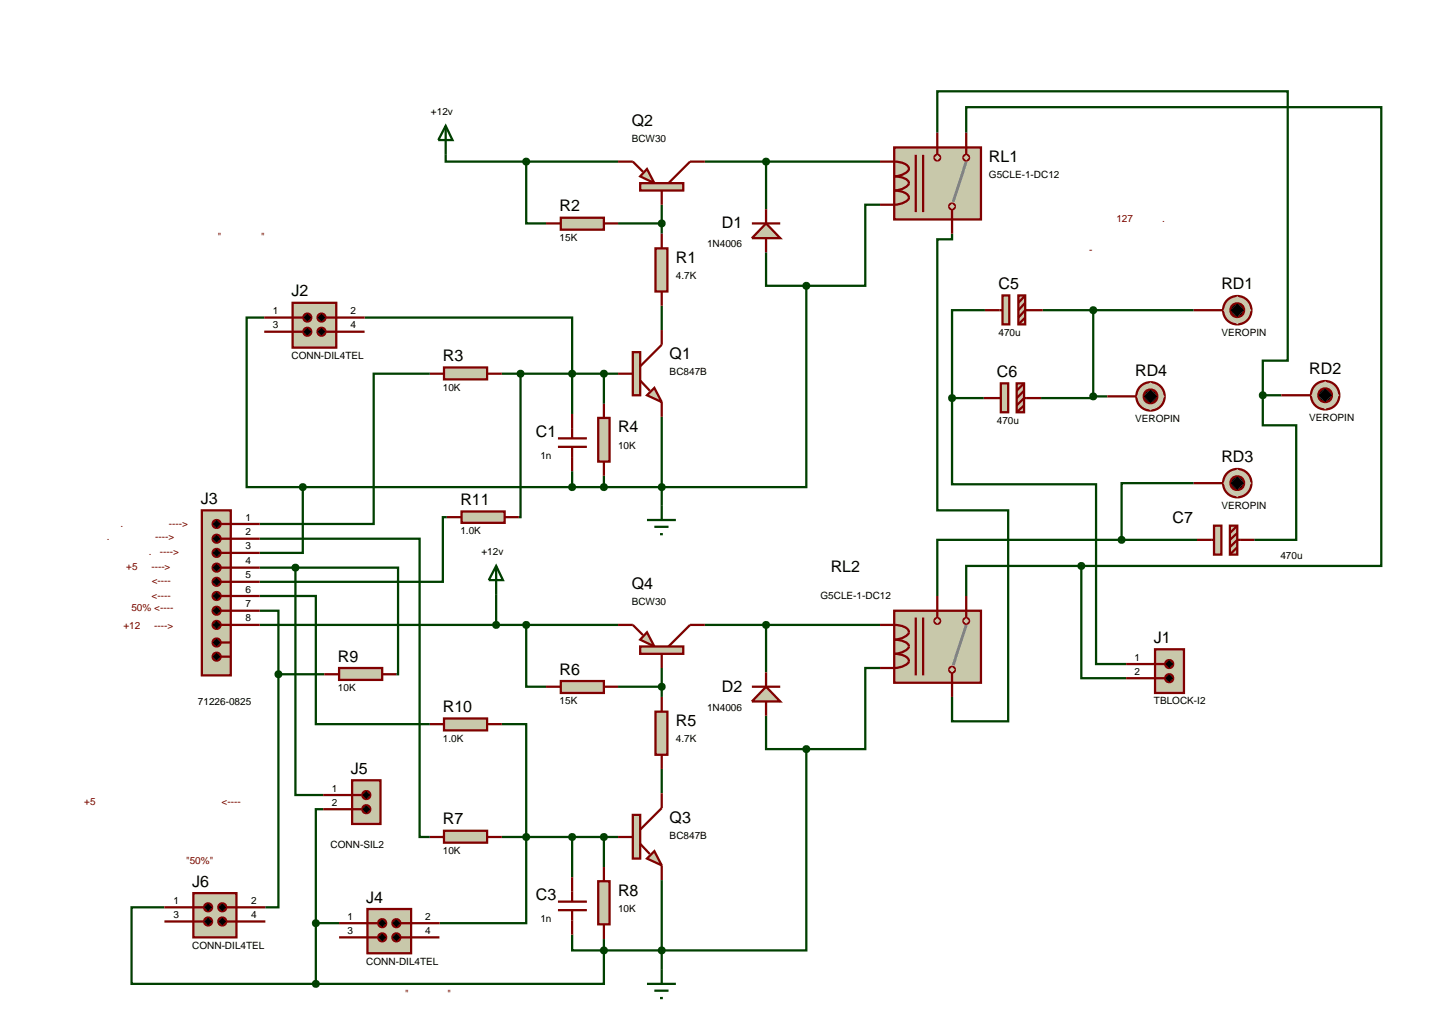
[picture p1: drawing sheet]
<svg xmlns="http://www.w3.org/2000/svg" width="257mm" height="180mm" viewBox="0 0 257 180" stroke-linecap="round" stroke-linejoin="round" font-family="sans-serif">
<g fill="none" stroke="#004000" stroke-width=".4">
<path d="M78.6 27.3v1.2h14.2M92.8 28.5v10.9h3.5M92.8 28.5h16.2M109 39.4h7.7M116.7 36.1v5.1M124.3 28.5h30.9M135.1 28.5v8.4M155.2 36.1h-2.6v14.3h-10.4M165.3 23.4v-7.3h61.8v47.5h-4.4v6.1M170.4 23.4v-4.5h73.2v80.9h-52.9M46.6 56h-3.1v29.9h9.9M64.3 56h36.6v17"/>
<path d="M116.7 53.9v4.3M135.1 44.5v5.9h7.1M142.2 50.4v35.5h-88.8M167.9 41.2v1h-2.6v47.8h12.5v37.2h-9.9v-4.3M173.7 54.7h-5.8v15.5M183.9 54.7h26.6M192.8 54.7v15.2M75.8 65.9h-9.9v26.5h-20.1M88.5 65.9h20.5M91.8 65.9v25.3h-.3M106.5 65.9v5.3M116.7 73.5v15.7"/>
<path d="M167.9 70.2v15.2h25.4v31.7h5.3M167.9 70.2h5.6M192.8 69.9v.3h-9.2M192.8 69.9h2.5M222.7 69.7v5.3h5.9v20.2h-7.4M222.7 69.7h3.3M45.8 95h28.2v52.6h1.8M53.4 85.9v11.6h-7.6M78.8 91.2h-.7v11.4h-32.3M100.9 83.1v2.8M106.5 83.9v2M190.7 99.8h-20.3v5.3"/>
<path d="M190.7 99.8v19.8h7.9M197.8 95.2h-32.5v9.9M197.8 95.2h13.3M210.5 85.2h-12.7v10M45.8 105.1h9.9v22.6h20.1M45.8 107.7h3.3v11.2M45.8 110.2h63.2M45.8 100.1h6.3M49.1 118.9v41.1h-2.3M49.1 118.9h8.1M52.1 100.1v40.1h4.9M52.1 100.1h18.1v18.8h-.3"/>
<path d="M87.5 104.9v5.3M92.8 110.2v10.9h3.5M116.7 117.8v5.1M124.3 110.2h30.9M135.1 110.2v8.4M155.2 117.8h-2.6v14.3h-10.4M88.5 127.7h4.3v35.1h-15.3M109 121.1h7.7M116.7 135.6v4.3M135.1 126.2v5.9h7.1M142.2 132.1v35.5h-35.7M29 160h-5.8v13.5h32.5"/>
<path d="M57 142.7h-1.3v20.1M88.5 147.6h20.5M100.9 147.6v7.1M106.5 147.6v5.3M116.7 155.2v15.7M55.7 162.8h4.1M55.7 162.8v10.7M100.9 164.8v2.8h5.6M106.5 167.6v5.9h-50.8M106.5 165.6v2"/>
</g>
<path d="M157.7 26h15.3v12.7h-15.3z" fill="#c8c8aa" stroke="#800000" stroke-width=".4"/>
<path d="M170.4 28.5l-2.3 7.1" fill="none" stroke="#808080" stroke-width=".5"/>
<g fill="#c8c8aa" stroke="#800000" stroke-width=".4">
<path d="M167.5 36.1l.4-.2-.5 .5zM167.9 35.9l.4 .2 .1 .3zM168.4 36.4l-.1 .3-.4 .2zM167.4 36.4l.5 .5-.4-.2z"/>
<path d="M165 27.4l.3-.1-.5 .5zM165.3 27.3l.4 .2 .1 .3zM165.3 28.3l.5-.5-.2 .4zM164.8 27.8l.5 .5-.4-.2z"/>
</g>
<g fill="#c8c8aa">
<path d="M167.4 36.4l.5-.5 .5 .5-.5 .5z"/>
<path d="M165.3 27.3l.5 .5-.5 .5-.5-.5z"/>
</g>
<path d="M157.7 28.5a3.2 3.2 0 0 1 2.5 .9 .9 .9 0 0 1-.7 1.2l-1.2 .4-.6 .1a3.4 3.4 0 0 1 2.5 .9l.1 .3a2.79 2.79 0 0 1-2.6 1.3 3.2 3.2 0 0 1 2.5 .9l.1 .4a2.77 2.77 0 0 1-2.6 1.2M161.5 27.3v10.1M162.8 27.3v10.1M165.3 26v1.3M167.9 36.9v1.8" fill="none" stroke="#800000" stroke-width=".4"/>
<path d="M170 27.5l.4-.2-.5 .5zM170.4 27.3l.3 .1 .2 .4zM170.4 28.3l.5-.5-.2 .4zM169.9 27.8l.5 .5-.3-.1z" fill="#c8c8aa" stroke="#800000" stroke-width=".4"/>
<path d="M169.9 27.8l.5-.5 .5 .5-.5 .5z" fill="#c8c8aa"/>
<path d="M155.2 28.5h2.5M155.2 36.1h2.5M165.3 23.4v2.6M167.9 38.7v2.5M170.4 23.4v3.9" fill="none" stroke="#800000" stroke-width=".4"/>
<g fill="#c8c8aa" stroke="#800000" stroke-width=".4">
<path d="M114.1 69.7l1.3-1.3 1.3 2.5z"/>
<path d="M111.6 62.1h1.3v7.6h-1.3z"/>
</g>
<path d="M116.7 58.2v2.6l-3.8 3.8M109 65.9h2.6M112.9 67.1l1.7 1.8M116.7 70.9v2.6" fill="none" stroke="#800000" stroke-width=".4"/>
<path d="M51.6 53.4h7.7v7.9h-7.7z" fill="#c8c8aa" stroke="#800000" stroke-width=".4"/>
<path d="M46.6 56h6.8M46.6 58.5h6.8M57.5 56h6.8M57.5 58.5h6.8" fill="none" stroke="#800000" stroke-width=".4"/>
<g fill="#000" stroke="#800000" stroke-width=".4">
<path d="M53.7 55.5l.5-.2-.7 .7zM54.2 55.3a.68 .68 0 0 1 .7 .7zM54.9 56a.68 .68 0 0 1-.7 .7zM53.5 56l.7 .7a.68 .68 0 0 1-.7-.7z"/>
<path d="M53.7 58l.5-.2-.7 .7zM54.2 57.8a.68 .68 0 0 1 .7 .7zM54.9 58.5a.68 .68 0 0 1-.7 .7zM53.5 58.5l.7 .7a.68 .68 0 0 1-.7-.7z"/>
<path d="M56.2 55.5l.5-.2-.7 .7zM56.7 55.3a.68 .68 0 0 1 .7 .7zM56.7 56.7l.7-.7a.68 .68 0 0 1-.7 .7zM56 56l.7 .7a.68 .68 0 0 1-.7-.7z"/>
<path d="M56.2 58l.5-.2-.7 .7zM56.7 57.8a.68 .68 0 0 1 .7 .7zM56.7 59.2l.7-.7a.68 .68 0 0 1-.7 .7zM56 58.5l.7 .7a.68 .68 0 0 1-.7-.7z"/>
</g>
<path d="M54.2 55.3l.7 .7-.7 .7-.7-.7zM54.2 57.8l.7 .7-.7 .7-.7-.7zM56.7 55.3l.7 .7-.7 .7-.7-.7zM56.7 57.8l.7 .7-.7 .7-.7-.7z" fill="#000"/>
<g fill="#c8c8aa" stroke="#800000" stroke-width=".4">
<path d="M114.1 29.8l1.3 2.5-2.5-1.2z"/>
<path d="M112.9 32.3h7.6v1.3h-7.6z"/>
</g>
<path d="M109 28.5h2.6l1.8 1.8M116.7 33.6v2.5M124.3 28.5h-2.6l-3.8 3.8" fill="none" stroke="#800000" stroke-width=".4"/>
<path d="M115.6 43.8h2.1v7.6h-2.1z" fill="#c8c8aa" stroke="#800000" stroke-width=".4"/>
<path d="M116.7 41.2v2.6M116.7 51.4v2.5" fill="none" stroke="#800000" stroke-width=".4"/>
<path d="M98.9 38.4h7.6v2.1h-7.6z" fill="#c8c8aa" stroke="#800000" stroke-width=".4"/>
<path d="M96.3 39.4h2.6M106.5 39.4h2.5" fill="none" stroke="#800000" stroke-width=".4"/>
<path d="M78.3 64.8h7.6v2.1h-7.6z" fill="#c8c8aa" stroke="#800000" stroke-width=".4"/>
<path d="M75.8 65.9h2.5M85.9 65.9h2.6" fill="none" stroke="#800000" stroke-width=".4"/>
<path d="M105.5 73.7h2v7.7h-2z" fill="#c8c8aa" stroke="#800000" stroke-width=".4"/>
<path d="M106.5 71.2v2.5M106.5 81.4v2.5" fill="none" stroke="#800000" stroke-width=".4"/>
<path d="M116.3 39.1l.4-.2-.5 .5zM116.7 38.9l.3 .1 .2 .4zM117.2 39.4l-.2 .4-.3 .1zM116.2 39.4l.5 .5-.4-.2z" fill="#004000" stroke="#004000" stroke-width=".4"/>
<path d="M116.2 39.4l.5-.5 .5 .5-.5 .5z" fill="#004000"/>
<path d="M106.1 65.6l.4-.2-.5 .5zM106.5 65.4l.4 .2 .1 .3zM107 65.9l-.1 .3-.4 .2zM106 65.9l.5 .5-.3-.1z" fill="#004000" stroke="#004000" stroke-width=".4"/>
<path d="M106 65.9l.5-.5 .5 .5-.5 .5z" fill="#004000"/>
<path d="M114.1 91.7h5.1M115.4 92.9h2.5M116.4 94.2h.5M116.7 89.2v2.5" fill="none" stroke="#004000" stroke-width=".4"/>
<path d="M116.3 85.6l.4-.2-.5 .5zM116.7 85.4l.3 .1 .2 .4zM117.2 85.9l-.2 .4-.3 .1zM116.2 85.9l.5 .5-.4-.2z" fill="#004000" stroke="#004000" stroke-width=".4"/>
<path d="M116.2 85.9l.5-.5 .5 .5-.5 .5z" fill="#004000"/>
<path d="M78.6 22.2l1.2 2.5h-2.5zM78.6 22.2v5.1" fill="none" stroke="#004000" stroke-width=".4"/>
<path d="M92.5 28.1l.3-.1-.5 .5zM92.8 28l.3 .1 .2 .4zM93.3 28.5l-.2 .4-.3 .1zM92.3 28.5l.5 .5-.4-.2z" fill="#004000" stroke="#004000" stroke-width=".4"/>
<path d="M92.3 28.5l.5-.5 .5 .5-.5 .5z" fill="#004000"/>
<path d="M98.4 78.8h5.1M98.4 77.3h5.1M100.9 73v4.3M100.9 78.8v4.3" fill="none" stroke="#800000" stroke-width=".4"/>
<path d="M100.5 65.6l.4-.2-.5 .5zM100.9 65.4l.3 .1 .2 .4zM100.9 66.4l.5-.5-.2 .4zM100.4 65.9l.5 .5-.3-.1z" fill="#004000" stroke="#004000" stroke-width=".4"/>
<path d="M100.4 65.9l.5-.5 .5 .5-.5 .5z" fill="#004000"/>
<path d="M106.1 85.6l.4-.2-.5 .5zM106.5 85.4l.4 .2 .1 .3zM107 85.9l-.1 .3-.4 .2zM106 85.9l.5 .5-.3-.1z" fill="#004000" stroke="#004000" stroke-width=".4"/>
<path d="M106 85.9l.5-.5 .5 .5-.5 .5z" fill="#004000"/>
<path d="M135.1 39.4l2.5 2.6h-5z" fill="#c8c8aa" stroke="#800000" stroke-width=".4"/>
<path d="M132.6 39.4h5M135.1 36.9v2.5M135.1 42v2.5" fill="none" stroke="#800000" stroke-width=".4"/>
<path d="M134.7 28.2l.4-.2-.5 .5zM135.1 28l.3 .1 .2 .4zM135.6 28.5l-.1 .3-.4 .2zM134.6 28.5l.5 .5-.4-.2z" fill="#004000" stroke="#004000" stroke-width=".4"/>
<path d="M134.6 28.5l.5-.5 .5 .5-.5 .5z" fill="#004000"/>
<path d="M141.8 50.1l.4-.2-.5 .5zM142.2 49.9l.3 .1 .2 .4zM142.7 50.4l-.1 .3-.4 .2zM141.7 50.4l.5 .5-.3-.1z" fill="#004000" stroke="#004000" stroke-width=".4"/>
<path d="M141.7 50.4l.5-.5 .5 .5-.5 .5z" fill="#004000"/>
<path d="M157.7 107.7h15.3v12.7h-15.3z" fill="#c8c8aa" stroke="#800000" stroke-width=".4"/>
<path d="M170.4 110.2l-2.3 7.1" fill="none" stroke="#808080" stroke-width=".5"/>
<g fill="#c8c8aa" stroke="#800000" stroke-width=".4">
<path d="M167.6 117.7l.3-.1-.5 .5zM167.9 117.6l.4 .2 .1 .3zM168.4 118.1l-.1 .3-.4 .2zM167.4 118.1l.5 .5-.4-.2z"/>
<path d="M165 109.1l.3-.1-.5 .5zM165.3 109l.4 .2 .1 .3zM165.3 110l.5-.5-.1 .3zM164.8 109.5l.5 .5-.4-.2z"/>
</g>
<g fill="#c8c8aa">
<path d="M167.9 117.6l.5 .5-.5 .5-.5-.5z"/>
<path d="M165.3 109l.5 .5-.5 .5-.5-.5z"/>
</g>
<path d="M157.7 110.2a3.2 3.2 0 0 1 2.5 .9 .9 .9 0 0 1-.7 1.2l-1.2 .4-.6 .1a3.4 3.4 0 0 1 2.5 .9l.1 .3a2.79 2.79 0 0 1-2.6 1.3 3.2 3.2 0 0 1 2.5 .9l.1 .4a2.77 2.77 0 0 1-2.6 1.2M161.5 108.9v10.2M162.8 108.9v10.2M165.3 107.7v1.2M167.9 118.6v1.8" fill="none" stroke="#800000" stroke-width=".4"/>
<path d="M170 109.2l.4-.2-.5 .5zM170.4 109l.4 .2 .1 .3zM170.4 110l.5-.5-.1 .3zM169.9 109.5l.5 .5-.3-.1z" fill="#c8c8aa" stroke="#800000" stroke-width=".4"/>
<path d="M169.9 109.5l.5-.5 .5 .5-.5 .5z" fill="#c8c8aa"/>
<path d="M155.2 110.2h2.5M155.2 117.8h2.5M165.3 105.1v2.6M170.4 105.1v3.8M167.9 120.4v2.5" fill="none" stroke="#800000" stroke-width=".4"/>
<g fill="#c8c8aa" stroke="#800000" stroke-width=".4">
<path d="M114.1 151.4l1.3-1.3 1.3 2.5z"/>
<path d="M111.6 143.7h1.3v7.7h-1.3z"/>
</g>
<path d="M116.7 139.9v2.6l-3.8 3.8M109 147.6h2.6M112.9 148.8l1.7 1.8M116.7 152.6v2.6" fill="none" stroke="#800000" stroke-width=".4"/>
<g fill="#c8c8aa" stroke="#800000" stroke-width=".4">
<path d="M114.1 111.5l1.3 2.5-2.5-1.2z"/>
<path d="M112.9 114h7.6v1.3h-7.6z"/>
</g>
<path d="M109 110.2h2.6l1.8 1.8M116.7 115.3v2.5M124.3 110.2h-2.6l-3.8 3.8" fill="none" stroke="#800000" stroke-width=".4"/>
<path d="M115.6 125.5h2.1v7.6h-2.1z" fill="#c8c8aa" stroke="#800000" stroke-width=".4"/>
<path d="M116.7 122.9v2.6M116.7 133.1v2.5" fill="none" stroke="#800000" stroke-width=".4"/>
<path d="M98.9 120.1h7.6v2.1h-7.6z" fill="#c8c8aa" stroke="#800000" stroke-width=".4"/>
<path d="M96.3 121.1h2.6M106.5 121.1h2.5" fill="none" stroke="#800000" stroke-width=".4"/>
<path d="M78.3 146.5h7.6v2.1h-7.6z" fill="#c8c8aa" stroke="#800000" stroke-width=".4"/>
<path d="M75.8 147.6h2.5M85.9 147.6h2.6" fill="none" stroke="#800000" stroke-width=".4"/>
<path d="M105.5 155.4h2v7.6h-2z" fill="#c8c8aa" stroke="#800000" stroke-width=".4"/>
<path d="M106.5 152.9v2.5M106.5 163v2.6" fill="none" stroke="#800000" stroke-width=".4"/>
<path d="M116.4 120.7l.3-.1-.5 .5zM116.7 120.6l.3 .1 .2 .4zM117.2 121.1l-.2 .4-.3 .1zM116.2 121.1l.5 .5-.4-.2z" fill="#004000" stroke="#004000" stroke-width=".4"/>
<path d="M116.7 120.6l.5 .5-.5 .5-.5-.5z" fill="#004000"/>
<path d="M106.1 147.3l.4-.2-.5 .5zM106.5 147.1l.4 .2 .1 .3zM107 147.6l-.1 .3-.4 .2zM106 147.6l.5 .5-.3-.1z" fill="#004000" stroke="#004000" stroke-width=".4"/>
<path d="M106 147.6l.5-.5 .5 .5-.5 .5z" fill="#004000"/>
<path d="M114.1 173.5h5.1M115.4 174.7h2.5M116.4 176h.5M116.7 170.9v2.6" fill="none" stroke="#004000" stroke-width=".4"/>
<path d="M116.4 167.2l.3-.1-.5 .5zM116.7 167.1l.3 .1 .2 .4zM117.2 167.6l-.2 .4-.3 .1zM116.2 167.6l.5 .5-.4-.2z" fill="#004000" stroke="#004000" stroke-width=".4"/>
<path d="M116.7 167.1l.5 .5-.5 .5-.5-.5z" fill="#004000"/>
<path d="M87.5 99.8l1.2 2.5h-2.5zM87.5 99.8v5.1" fill="none" stroke="#004000" stroke-width=".4"/>
<path d="M92.4 109.9l.4-.2-.5 .5zM92.8 109.7l.3 .1 .2 .4zM93.3 110.2l-.2 .4-.3 .1zM92.3 110.2l.5 .5-.3-.1z" fill="#004000" stroke="#004000" stroke-width=".4"/>
<path d="M92.3 110.2l.5-.5 .5 .5-.5 .5z" fill="#004000"/>
<path d="M98.4 159h5.1M100.9 154.7v4.3M98.4 160.5h5.1M100.9 160.5v4.3" fill="none" stroke="#800000" stroke-width=".4"/>
<path d="M100.5 147.3l.4-.2-.5 .5zM100.9 147.1l.4 .2 .1 .3zM100.9 148.1l.5-.5-.1 .3zM100.4 147.6l.5 .5-.3-.1z" fill="#004000" stroke="#004000" stroke-width=".4"/>
<path d="M100.4 147.6l.5-.5 .5 .5-.5 .5z" fill="#004000"/>
<path d="M106.1 167.3l.4-.2-.5 .5zM106.5 167.1l.4 .2 .1 .3zM107 167.6l-.1 .3-.4 .2zM106 167.6l.5 .5-.3-.1z" fill="#004000" stroke="#004000" stroke-width=".4"/>
<path d="M106 167.6l.5-.5 .5 .5-.5 .5z" fill="#004000"/>
<path d="M135.1 121.1l2.5 2.6h-5z" fill="#c8c8aa" stroke="#800000" stroke-width=".4"/>
<path d="M135.1 118.6v2.5M132.6 121.1h5M135.1 123.7v2.5" fill="none" stroke="#800000" stroke-width=".4"/>
<path d="M134.7 109.9l.4-.2-.5 .5zM135.1 109.7l.4 .2 .1 .3zM135.6 110.2l-.2 .4-.3 .1zM134.6 110.2l.5 .5-.3-.1z" fill="#004000" stroke="#004000" stroke-width=".4"/>
<path d="M134.6 110.2l.5-.5 .5 .5-.5 .5z" fill="#004000"/>
<path d="M141.8 131.8l.4-.2-.5 .5zM142.2 131.6l.4 .2 .1 .3zM142.7 132.1l-.2 .4-.3 .1zM141.7 132.1l.5 .5-.3-.1z" fill="#004000" stroke="#004000" stroke-width=".4"/>
<path d="M141.7 132.1l.5-.5 .5 .5-.5 .5z" fill="#004000"/>
<path d="M216.6 52.7l1-.4 .6-.1-2.5 2.5a2.48 2.48 0 0 1 .9-2zM218.2 52.2a2.48 2.48 0 0 1 2.5 2.5zM220.7 54.7a2.48 2.48 0 0 1-2.5 2.5zM215.7 54.7l2.5 2.5a2.48 2.48 0 0 1-2.5-2.5z" fill="#c8c8aa" stroke="#800000" stroke-width=".4"/>
<path d="M215.7 54.7l2.5-2.5 2.5 2.5-2.5 2.5z" fill="#c8c8aa"/>
<path d="M217.5 53.7l.7-.2-1.2 1.2 .1-.4zM218.2 53.5a1.16 1.16 0 0 1 1.2 1.2zM219.4 54.7a1.16 1.16 0 0 1-1.2 1.2zM217 54.7l1.2 1.2a1.16 1.16 0 0 1-1.2-1.2z" fill="#000" stroke="#800000" stroke-width=".4"/>
<path d="M217 54.7l1.2-1.2 1.2 1.2-1.2 1.2z" fill="#000"/>
<path d="M210.5 54.7h5.1" fill="none" stroke="#800000" stroke-width=".4"/>
<path d="M231.7 68.1a2.48 2.48 0 0 1 2-.9l-2.5 2.5 .1-.6zM233.7 67.2a2.48 2.48 0 0 1 2.5 2.5zM233.7 72.2l2.5-2.5a2.48 2.48 0 0 1-2.5 2.5zM231.2 69.7l2.5 2.5a2.48 2.48 0 0 1-2.5-2.5z" fill="#c8c8aa" stroke="#800000" stroke-width=".4"/>
<path d="M231.2 69.7l2.5-2.5 2.5 2.5-2.5 2.5z" fill="#c8c8aa"/>
<path d="M232.7 69l.6-.4 .4-.1-1.2 1.2zM233.7 68.5a1.16 1.16 0 0 1 1.2 1.2zM234.9 69.7a1.16 1.16 0 0 1-1.2 1.2zM232.5 69.7l1.2 1.2a1.16 1.16 0 0 1-1.2-1.2z" fill="#000" stroke="#800000" stroke-width=".4"/>
<path d="M232.5 69.7l1.2-1.2 1.2 1.2-1.2 1.2z" fill="#000"/>
<path d="M226 69.7h5.1" fill="none" stroke="#800000" stroke-width=".4"/>
<path d="M216.2 83.6a2.48 2.48 0 0 1 2-.9l-2.5 2.5 .1-.6zM218.2 82.7a2.48 2.48 0 0 1 2.5 2.5zM220.7 85.2a2.48 2.48 0 0 1-2.5 2.5zM215.7 85.2l2.5 2.5a2.48 2.48 0 0 1-2.5-2.5z" fill="#c8c8aa" stroke="#800000" stroke-width=".4"/>
<path d="M215.7 85.2l2.5-2.5 2.5 2.5-2.5 2.5z" fill="#c8c8aa"/>
<path d="M217.2 84.5l.6-.4 .4-.1-1.2 1.2zM218.2 84a1.16 1.16 0 0 1 1.2 1.2zM219.4 85.2a1.16 1.16 0 0 1-1.2 1.2zM217 85.2l1.2 1.2a1.16 1.16 0 0 1-1.2-1.2z" fill="#000" stroke="#800000" stroke-width=".4"/>
<path d="M217 85.2l1.2-1.2 1.2 1.2-1.2 1.2z" fill="#000"/>
<path d="M210.5 85.2h5.1" fill="none" stroke="#800000" stroke-width=".4"/>
<path d="M200.9 68.3a2.48 2.48 0 0 1 2-.9l-2.5 2.5 .1-.6zM202.9 67.4a2.48 2.48 0 0 1 2.5 2.5zM202.9 72.4l2.5-2.5a2.48 2.48 0 0 1-2.5 2.5zM200.4 69.9l2.5 2.5a2.48 2.48 0 0 1-2.5-2.5z" fill="#c8c8aa" stroke="#800000" stroke-width=".4"/>
<path d="M200.4 69.9l2.5-2.5 2.5 2.5-2.5 2.5z" fill="#c8c8aa"/>
<path d="M201.9 69.2l.6-.4 .4-.1-1.2 1.2zM202.9 68.7a1.16 1.16 0 0 1 1.2 1.2zM204.1 69.9a1.16 1.16 0 0 1-1.2 1.2zM201.7 69.9l1.2 1.2a1.16 1.16 0 0 1-1.2-1.2z" fill="#000" stroke="#800000" stroke-width=".4"/>
<path d="M201.7 69.9l1.2-1.2 1.2 1.2-1.2 1.2z" fill="#000"/>
<path d="M195.3 69.9h5.1" fill="none" stroke="#800000" stroke-width=".4"/>
<path d="M35.6 90h5.1v29.1h-5.1z" fill="#c8c8aa" stroke="#800000" stroke-width=".4"/>
<path d="M38.9 92.4h6.9M38.9 95h6.9M38.9 97.5h6.9M38.9 100.1h6.9M38.9 102.6h6.9M38.9 105.1h6.9M38.9 107.7h6.9M38.9 110.2h6.9M38.9 113.3h1.8M38.9 115.8h1.8" fill="none" stroke="#800000" stroke-width=".4"/>
<g fill="#000" stroke="#800000" stroke-width=".4">
<path d="M37.7 91.9l.5-.2-.7 .7zM38.2 91.7a.68 .68 0 0 1 .7 .7zM38.2 93.1l.7-.7a.68 .68 0 0 1-.7 .7zM37.5 92.4l.7 .7a.68 .68 0 0 1-.7-.7z"/>
<path d="M37.7 94.5l.5-.2-.7 .7zM38.2 94.3a.68 .68 0 0 1 .7 .7zM38.9 95a.68 .68 0 0 1-.7 .7zM37.5 95l.7 .7a.68 .68 0 0 1-.7-.7z"/>
<path d="M37.7 97l.5-.2-.7 .7zM38.2 96.8a.68 .68 0 0 1 .7 .7zM38.2 98.2l.7-.7a.68 .68 0 0 1-.7 .7zM37.5 97.5l.7 .7a.68 .68 0 0 1-.7-.7z"/>
<path d="M37.7 99.6l.5-.2-.7 .7zM38.2 99.4a.68 .68 0 0 1 .7 .7zM38.2 100.8l.7-.7a.68 .68 0 0 1-.7 .7zM37.5 100.1l.7 .7a.68 .68 0 0 1-.7-.7z"/>
<path d="M37.7 102.1l.5-.2-.7 .7zM38.2 101.9a.68 .68 0 0 1 .7 .7zM38.2 103.3l.7-.7a.68 .68 0 0 1-.7 .7zM37.5 102.6l.7 .7a.68 .68 0 0 1-.7-.7z"/>
<path d="M37.7 104.6l.5-.2-.7 .7zM38.2 104.4a.68 .68 0 0 1 .7 .7zM38.2 105.8l.7-.7a.68 .68 0 0 1-.7 .7zM37.5 105.1l.7 .7a.68 .68 0 0 1-.7-.7z"/>
<path d="M37.7 107.2l.5-.2-.7 .7zM38.2 107a.68 .68 0 0 1 .7 .7zM38.9 107.7a.68 .68 0 0 1-.7 .7zM37.5 107.7l.7 .7a.68 .68 0 0 1-.7-.7z"/>
<path d="M37.7 109.7l.5-.2-.7 .7zM38.2 109.5a.68 .68 0 0 1 .7 .7zM38.2 110.9l.7-.7a.68 .68 0 0 1-.7 .7zM37.5 110.2l.7 .7a.68 .68 0 0 1-.7-.7z"/>
<path d="M37.7 112.8l.5-.2-.7 .7zM38.2 112.6a.68 .68 0 0 1 .7 .7zM38.2 114l.7-.7a.68 .68 0 0 1-.7 .7zM37.5 113.3l.7 .7a.68 .68 0 0 1-.7-.7z"/>
<path d="M37.7 115.3l.5-.2-.7 .7zM38.2 115.1a.68 .68 0 0 1 .7 .7zM38.2 116.5l.7-.7a.68 .68 0 0 1-.7 .7zM37.5 115.8l.7 .7a.68 .68 0 0 1-.7-.7z"/>
</g>
<path d="M37.5 92.4l.7-.7 .7 .7-.7 .7zM38.2 94.3l.7 .7-.7 .7-.7-.7zM38.2 96.8l.7 .7-.7 .7-.7-.7zM38.2 99.4l.7 .7-.7 .7-.7-.7zM38.2 101.9l.7 .7-.7 .7-.7-.7zM37.5 105.1l.7-.7 .7 .7-.7 .7zM38.2 107l.7 .7-.7 .7-.7-.7zM37.5 110.2l.7-.7 .7 .7-.7 .7zM37.5 113.3l.7-.7 .7 .7-.7 .7zM38.2 115.1l.7 .7-.7 .7-.7-.7z" fill="#000"/>
<path d="M64.8 160.3h7.7v7.8h-7.7z" fill="#c8c8aa" stroke="#800000" stroke-width=".4"/>
<path d="M59.8 162.8h6.8M59.8 165.3h6.8M70.7 162.8h6.8M70.7 165.3h6.8" fill="none" stroke="#800000" stroke-width=".4"/>
<g fill="#000" stroke="#800000" stroke-width=".4">
<path d="M66.9 162.3l.5-.2-.7 .7zM67.4 162.1a.68 .68 0 0 1 .7 .7zM67.4 163.5l.7-.7a.68 .68 0 0 1-.7 .7zM66.7 162.8l.7 .7a.68 .68 0 0 1-.7-.7z"/>
<path d="M66.9 164.8l.5-.2-.7 .7zM67.4 164.6a.68 .68 0 0 1 .7 .7zM67.4 166l.7-.7a.68 .68 0 0 1-.7 .7zM66.7 165.3l.7 .7a.68 .68 0 0 1-.7-.7z"/>
<path d="M69.4 162.3l.5-.2-.7 .7zM69.9 162.1a.68 .68 0 0 1 .7 .7zM69.9 163.5l.7-.7a.68 .68 0 0 1-.7 .7zM69.2 162.8l.7 .7a.68 .68 0 0 1-.7-.7z"/>
<path d="M69.4 164.8l.5-.2-.7 .7zM69.9 164.6a.68 .68 0 0 1 .7 .7zM69.9 166l.7-.7a.68 .68 0 0 1-.7 .7zM69.2 165.3l.7 .7a.68 .68 0 0 1-.7-.7z"/>
</g>
<path d="M67.4 162.1l.7 .7-.7 .7-.7-.7zM67.4 164.6l.7 .7-.7 .7-.7-.7zM69.2 162.8l.7-.7 .7 .7-.7 .7zM69.2 165.3l.7-.7 .7 .7-.7 .7z" fill="#000"/>
<path d="M100.5 85.6l.4-.2-.5 .5zM100.9 85.4l.4 .2 .1 .3zM100.9 86.4l.5-.5-.1 .3zM100.4 85.9l.5 .5-.3-.1z" fill="#004000" stroke="#004000" stroke-width=".4"/>
<path d="M100.4 85.9l.5-.5 .5 .5-.5 .5z" fill="#004000"/>
<path d="M87.1 109.9l.4-.2-.5 .5zM87.5 109.7l.4 .2 .1 .3zM87.5 110.7l.5-.5-.2 .4zM87 110.2l.5 .5-.3-.1z" fill="#004000" stroke="#004000" stroke-width=".4"/>
<path d="M87 110.2l.5-.5 .5 .5-.5 .5z" fill="#004000"/>
<path d="M92.5 147.2l.3-.1-.5 .5zM92.8 147.1l.3 .1 .2 .4zM93.3 147.6l-.2 .4-.3 .1zM92.3 147.6l.5 .5-.3-.1z" fill="#004000" stroke="#004000" stroke-width=".4"/>
<path d="M92.8 147.1l.5 .5-.5 .5-.5-.5z" fill="#004000"/>
<path d="M53 85.6l.4-.2-.5 .5zM53.4 85.4l.4 .2 .1 .3zM53.4 86.4l.5-.5-.1 .3zM52.9 85.9l.5 .5-.4-.2z" fill="#004000" stroke="#004000" stroke-width=".4"/>
<path d="M52.9 85.9l.5-.5 .5 .5-.5 .5z" fill="#004000"/>
<g fill="#c8c8aa" stroke="#800000" stroke-width=".4">
<path d="M176.8 52.1h1.2v5.1h-1.2z"/>
<path d="M179.6 52.1h1.2v5.1h-1.2z"/>
</g>
<path d="M173.7 54.7h3.1M180.8 52.1l-1.2 1.3M180.8 53.4l-1.2 1.3M180.8 56l-1.2 1.2M183.9 54.7h-3.1l-1.2 1.3" fill="none" stroke="#800000" stroke-width=".4"/>
<g fill="#c8c8aa" stroke="#800000" stroke-width=".4">
<path d="M176.5 67.6h1.3v5.1h-1.3z"/>
<path d="M179.3 67.6h1.3v5.1h-1.3z"/>
</g>
<path d="M173.5 70.2h3M180.6 67.6l-1.3 1.3M180.6 68.9l-1.3 1.3M180.6 71.5l-1.3 1.2M183.6 70.2h-3l-1.3 1.3" fill="none" stroke="#800000" stroke-width=".4"/>
<g fill="#c8c8aa" stroke="#800000" stroke-width=".4">
<path d="M214.1 92.7h1.3v5.1h-1.3z"/>
<path d="M216.9 92.7h1.3v5.1h-1.3z"/>
</g>
<path d="M211.1 95.2h3M218.2 92.7l-1.3 1.3M218.2 94l-1.3 1.2M218.2 96.5l-1.3 1.3M221.2 95.2h-3l-1.3 1.3" fill="none" stroke="#800000" stroke-width=".4"/>
<path d="M192.4 54.4l.4-.2-.5 .5zM192.8 54.2l.4 .2 .1 .3zM192.8 55.2l.5-.5-.1 .3zM192.3 54.7l.5 .5-.3-.1z" fill="#004000" stroke="#004000" stroke-width=".4"/>
<path d="M192.3 54.7l.5-.5 .5 .5-.5 .5z" fill="#004000"/>
<path d="M192.4 69.6l.4-.2-.5 .5zM192.8 69.4l.4 .2 .1 .3zM193.3 69.9l-.1 .3-.4 .2zM192.3 69.9l.5 .5-.3-.1z" fill="#004000" stroke="#004000" stroke-width=".4"/>
<path d="M192.3 69.9l.5-.5 .5 .5-.5 .5z" fill="#004000"/>
<path d="M167.6 69.8l.3-.1-.5 .5zM167.9 69.7l.4 .2 .1 .3zM168.4 70.2l-.1 .3-.4 .2zM167.4 70.2l.5 .5-.3-.1z" fill="#004000" stroke="#004000" stroke-width=".4"/>
<path d="M167.4 70.2l.5-.5 .5 .5-.5 .5z" fill="#004000"/>
<path d="M190.4 99.4l.3-.1-.5 .5zM190.7 99.3l.4 .2 .1 .3zM191.2 99.8l-.1 .3-.4 .2zM190.2 99.8l.5 .5-.3-.1z" fill="#004000" stroke="#004000" stroke-width=".4"/>
<path d="M190.7 99.3l.5 .5-.5 .5-.5-.5z" fill="#004000"/>
<path d="M197.5 94.8l.3-.1-.5 .5zM197.8 94.7l.3 .1 .2 .4zM198.3 95.2l-.1 .3-.4 .2zM197.3 95.2l.5 .5-.4-.2z" fill="#004000" stroke="#004000" stroke-width=".4"/>
<path d="M197.8 94.7l.5 .5-.5 .5-.5-.5z" fill="#004000"/>
<path d="M222.3 69.4l.4-.2-.5 .5zM222.7 69.2l.4 .2 .1 .3zM223.2 69.7l-.1 .3-.4 .2zM222.2 69.7l.5 .5-.3-.1z" fill="#004000" stroke="#004000" stroke-width=".4"/>
<path d="M222.2 69.7l.5-.5 .5 .5-.5 .5z" fill="#004000"/>
<path d="M91.5 65.5l.3-.1-.5 .5zM91.8 65.4l.3 .1 .2 .4zM91.8 66.4l.5-.5-.2 .4zM91.3 65.9l.5 .5-.3-.1z" fill="#004000" stroke="#004000" stroke-width=".4"/>
<path d="M91.8 65.4l.5 .5-.5 .5-.5-.5z" fill="#004000"/>
<path d="M78.3 126.7h7.6v2.1h-7.6z" fill="#c8c8aa" stroke="#800000" stroke-width=".4"/>
<path d="M75.8 127.7h2.5M85.9 127.7h2.6" fill="none" stroke="#800000" stroke-width=".4"/>
<path d="M81.4 90.2h7.6v2h-7.6z" fill="#c8c8aa" stroke="#800000" stroke-width=".4"/>
<path d="M78.8 91.2h2.6M89 91.2h2.5" fill="none" stroke="#800000" stroke-width=".4"/>
<path d="M203.7 114.5h5.1v7.7h-5.1z" fill="#c8c8aa" stroke="#800000" stroke-width=".4"/>
<path d="M198.6 117.1h6.9M198.6 119.6h6.9" fill="none" stroke="#800000" stroke-width=".4"/>
<g fill="#000" stroke="#800000" stroke-width=".4">
<path d="M205.7 116.6l.5-.2-.7 .7zM206.2 116.4a.68 .68 0 0 1 .7 .7zM206.9 117.1a.68 .68 0 0 1-.7 .7zM205.5 117.1l.7 .7a.68 .68 0 0 1-.7-.7z"/>
<path d="M205.7 119.1l.5-.2-.7 .7zM206.2 118.9a.68 .68 0 0 1 .7 .7zM206.9 119.6a.68 .68 0 0 1-.7 .7zM205.5 119.6l.7 .7a.68 .68 0 0 1-.7-.7z"/>
</g>
<path d="M205.5 117.1l.7-.7 .7 .7-.7 .7zM206.2 118.9l.7 .7-.7 .7-.7-.7z" fill="#000"/>
<path d="M62.1 137.6h5v7.7h-5z" fill="#c8c8aa" stroke="#800000" stroke-width=".4"/>
<path d="M57 140.2h6.8M57 142.7h6.8" fill="none" stroke="#800000" stroke-width=".4"/>
<g fill="#000" stroke="#800000" stroke-width=".4">
<path d="M64.1 139.7l.5-.2-.7 .7zM64.6 139.5a.68 .68 0 0 1 .7 .7zM64.6 140.9l.7-.7a.68 .68 0 0 1-.7 .7zM63.9 140.2l.7 .7a.68 .68 0 0 1-.7-.7z"/>
<path d="M64.1 142.2l.5-.2-.7 .7zM64.6 142a.68 .68 0 0 1 .7 .7zM64.6 143.4l.7-.7a.68 .68 0 0 1-.7 .7zM63.9 142.7l.7 .7a.68 .68 0 0 1-.7-.7z"/>
</g>
<path d="M63.9 140.2l.7-.7 .7 .7-.7 .7zM64.6 142l.7 .7-.7 .7-.7-.7z" fill="#000"/>
<path d="M55.3 162.5l.4-.2-.5 .5zM55.7 162.3l.4 .2 .1 .3zM56.2 162.8l-.1 .3-.4 .2zM55.2 162.8l.5 .5-.4-.2z" fill="#004000" stroke="#004000" stroke-width=".4"/>
<path d="M55.2 162.8l.5-.5 .5 .5-.5 .5z" fill="#004000"/>
<path d="M34.1 157.5h7.6v7.8h-7.6z" fill="#c8c8aa" stroke="#800000" stroke-width=".4"/>
<path d="M29 160h6.9M40 160h6.8M29 162.5h6.9M40 162.5h6.8" fill="none" stroke="#800000" stroke-width=".4"/>
<g fill="#000" stroke="#800000" stroke-width=".4">
<path d="M36.2 159.5l.5-.2-.7 .7zM36.7 159.3a.68 .68 0 0 1 .7 .7zM36.7 160.7l.7-.7a.68 .68 0 0 1-.7 .7zM36 160l.7 .7a.68 .68 0 0 1-.7-.7z"/>
<path d="M38.7 159.5l.5-.2-.7 .7zM39.2 159.3a.68 .68 0 0 1 .7 .7zM39.2 160.7l.7-.7a.68 .68 0 0 1-.7 .7zM38.5 160l.7 .7a.68 .68 0 0 1-.7-.7z"/>
<path d="M36.2 162l.5-.2-.7 .7zM36.7 161.8a.68 .68 0 0 1 .7 .7zM36.7 163.2l.7-.7a.68 .68 0 0 1-.7 .7zM36 162.5l.7 .7a.68 .68 0 0 1-.7-.7z"/>
<path d="M38.7 162l.5-.2-.7 .7zM39.2 161.8a.68 .68 0 0 1 .7 .7zM39.2 163.2l.7-.7a.68 .68 0 0 1-.7 .7zM38.5 162.5l.7 .7a.68 .68 0 0 1-.7-.7z"/>
</g>
<path d="M36 160l.7-.7 .7 .7-.7 .7zM39.2 159.3l.7 .7-.7 .7-.7-.7zM36 162.5l.7-.7 .7 .7-.7 .7zM39.2 161.8l.7 .7-.7 .7-.7-.7z" fill="#000"/>
<path d="M55.3 173.2l.4-.2-.5 .5zM55.7 173l.3 .1 .2 .4zM55.7 174l.5-.5-.2 .4zM55.2 173.5l.5 .5-.3-.1z" fill="#004000" stroke="#004000" stroke-width=".4"/>
<path d="M55.2 173.5l.5-.5 .5 .5-.5 .5z" fill="#004000"/>
<path d="M59.8 117.8h7.6v2.1h-7.6z" fill="#c8c8aa" stroke="#800000" stroke-width=".4"/>
<path d="M57.2 118.9h2.6M67.4 118.9h2.5" fill="none" stroke="#800000" stroke-width=".4"/>
<path d="M48.8 118.5l.3-.1-.5 .5zM49.1 118.4l.4 .2 .1 .3zM49.6 118.9l-.1 .3-.4 .2zM48.6 118.9l.5 .5-.4-.2z" fill="#004000" stroke="#004000" stroke-width=".4"/>
<path d="M49.1 118.4l.5 .5-.5 .5-.5-.5z" fill="#004000"/>
<path d="M51.8 99.7l.3-.1-.5 .5zM52.1 99.6l.4 .2 .1 .3zM52.1 100.6l.5-.5-.2 .4zM51.6 100.1l.5 .5-.4-.2z" fill="#004000" stroke="#004000" stroke-width=".4"/>
<path d="M52.1 99.6l.5 .5-.5 .5-.5-.5z" fill="#004000"/>
<g font-size="2.8">
<text x="111.4" y="22.2">Q2</text>
<text x="174.4" y="28.6">RL1</text>
<text x="98.7" y="37.3">R2</text>
<text x="127.3" y="40.3">D1</text>
<text x="119.2" y="46.4">R1</text>
<text x="51.4" y="52.3">J2</text>
<text x="176.1" y="51">C5</text>
<text x="215.4" y="51">RD1</text>
<text x="78.1" y="63.7">R3</text>
<text x="118.1" y="63.4">Q1</text>
<text x="230.9" y="66">RD2</text>
<text x="175.8" y="66.5">C6</text>
<text x="200.2" y="66.3">RD4</text>
<text x="94.5" y="77.1">C1</text>
<text x="109" y="76.3">R4</text>
<text x="215.4" y="81.5">RD3</text>
<text x="35.4" y="88.9">J3</text>
<text x="81.2" y="89.1">R11</text>
<text x="206.8" y="92.3">C7</text>
<text x="146.5" y="100.9">RL2</text>
<text x="111.4" y="103.9">Q4</text>
<text x="203.5" y="113.4">J1</text>
<text x="59.6" y="116.7">R9</text>
<text x="98.7" y="119">R6</text>
<text x="78.1" y="125.6">R10</text>
<text x="127.3" y="122">D2</text>
<text x="119.2" y="128.1">R5</text>
<text x="61.9" y="136.5">J5</text>
<text x="78.1" y="145.4">R7</text>
<text x="118.1" y="145.1">Q3</text>
<text x="33.9" y="156.4">J6</text>
<text x="64.6" y="159.2">J4</text>
<text x="94.5" y="158.8">C3</text>
<text x="109" y="158">R8</text>
</g>
<g font-size="1.8">
<text x="76" y="20.2">+12v</text>
<text x="111.4" y="25">BCW30</text>
<text x="174.4" y="31.4">G5CLE-1-DC12</text>
<text x="98.7" y="42.5">15K</text>
<text x="124.7" y="43.6">1N4006</text>
<text x="119.2" y="49.2">4.7K</text>
<text x="48.1" y="55.4">1</text>
<text x="48.1" y="57.9">3</text>
<text x="61.8" y="55.4">2</text>
<text x="61.8" y="57.9">4</text>
<text x="176.1" y="59.2">470u</text>
<text x="215.4" y="59.2">VEROPIN</text>
<text x="51.4" y="63.3">CONN-DIL4TEL</text>
<text x="78.1" y="68.9">10K</text>
<text x="118.1" y="66.2">BC847B</text>
<text x="175.8" y="74.7">470u</text>
<text x="200.2" y="74.5">VEROPIN</text>
<text x="230.9" y="74.2">VEROPIN</text>
<text x="95.3" y="80.9">1n</text>
<text x="109" y="79.1">10K</text>
<text x="215.4" y="89.7">VEROPIN</text>
<text x="43.3" y="91.8">1</text>
<text x="43.3" y="94.4">2</text>
<text x="81.2" y="94.2">1.0K</text>
<text x="43.3" y="96.9">3</text>
<text x="43.3" y="99.5">4</text>
<text x="43.3" y="102">5</text>
<text x="84.9" y="97.9">+12v</text>
<text x="225.8" y="98.5">470u</text>
<text x="43.3" y="104.5">6</text>
<text x="43.3" y="107.1">7</text>
<text x="111.4" y="106.7">BCW30</text>
<text x="144.7" y="105.7">G5CLE-1-DC12</text>
<text x="43.3" y="109.6">8</text>
<text x="200.1" y="116.5">1</text>
<text x="200.1" y="119">2</text>
<text x="34.9" y="124.4">71226-0825</text>
<text x="59.6" y="121.9">10K</text>
<text x="98.7" y="124.2">15K</text>
<text x="124.7" y="125.3">1N4006</text>
<text x="203.5" y="124.2">TBLOCK-I2</text>
<text x="78.1" y="130.8">1.0K</text>
<text x="119.2" y="130.9">4.7K</text>
<text x="58.5" y="139.6">1</text>
<text x="58.5" y="142.1">2</text>
<text x="58.3" y="149.6">CONN-SIL2</text>
<text x="118.1" y="147.9">BC847B</text>
<text x="78.1" y="150.6">10K</text>
<text x="30.6" y="159.4">1</text>
<text x="30.6" y="161.9">3</text>
<text x="44.3" y="159.4">2</text>
<text x="44.3" y="161.9">4</text>
<text x="109" y="160.8">10K</text>
<text x="33.9" y="167.3">CONN-DIL4TEL</text>
<text x="61.3" y="162.2">1</text>
<text x="61.3" y="164.7">3</text>
<text x="75" y="162.2">2</text>
<text x="75" y="164.7">4</text>
<text x="95.3" y="162.6">1n</text>
<text x="64.6" y="170.1">CONN-DIL4TEL</text>
</g>
<g font-size="1.8" fill="#800000">
<text x="183.6" y="39.2">Мотор типа РД 127 вольт.</text>
<text x="19.9" y="42.4">Подключение геркона &quot;Открыто&quot;</text>
<text x="171.9" y="44.6">При подключении иного - конденсаторы исключить</text>
<text x="15.8" y="95.3">Упр. закрыть ----&gt;</text>
<text x="18.2" y="93">Упр. открыть ----&gt;</text>
<text x="14.8" y="100.6">Питание +5 в ----&gt;</text>
<text x="22.4" y="97.8">Общ.</text>
<text x="28.2" y="97.8">----&gt;</text>
<text x="12.3" y="105.7">Сигнал закрыто &lt;----</text>
<text x="12.8" y="102.9">Сигнал открыто &lt;----</text>
<text x="16.8" y="107.8">Сигнал 50% &lt;----</text>
<text x="14.3" y="111">Питание +12 в ----&gt;</text>
<text x="7.4" y="142">Питание +5 в для внешних устройств &lt;----</text>
<text x="14.3" y="152.3">Подключение геркона &quot;50%&quot;</text>
<text x="52.9" y="175.9">Подключение геркона &quot;Закрыто&quot;</text>
</g>
</svg>
